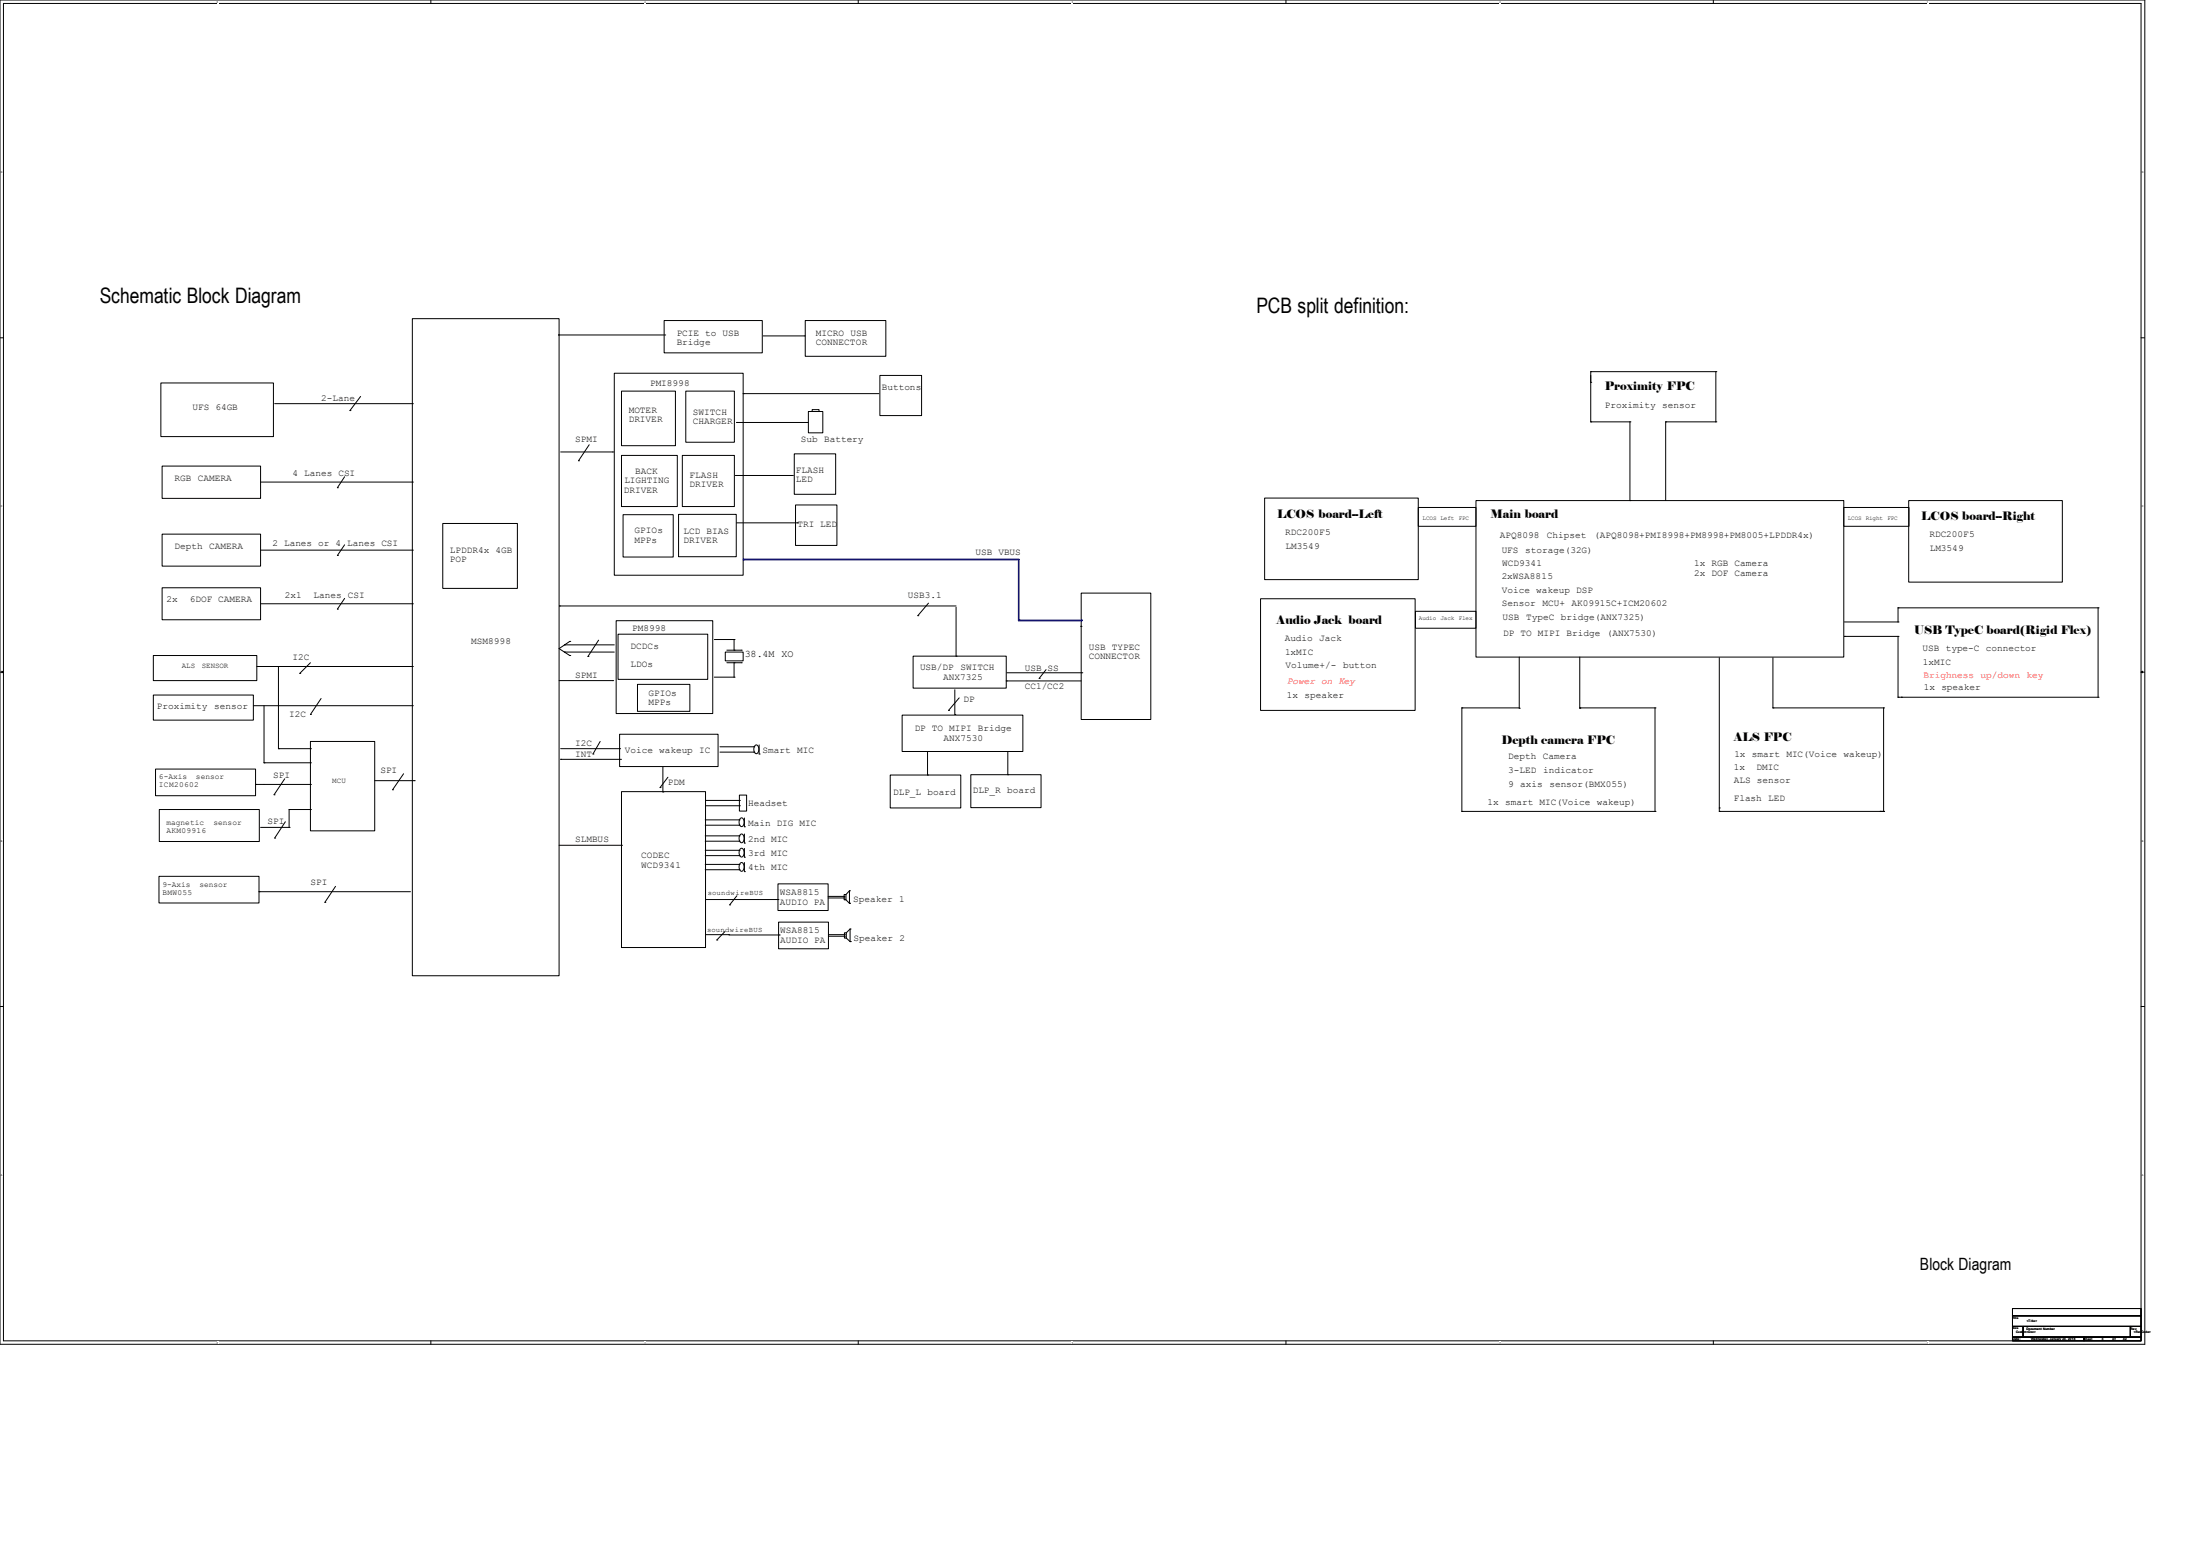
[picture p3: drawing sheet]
<svg xmlns="http://www.w3.org/2000/svg" width="297mm" height="210mm" viewBox="0 0 297 210" stroke-linecap="round" stroke-linejoin="round" font-family="sans-serif">
<path d="M0 0h289.6v181.4h-289.6zM.5 .5h288.6v180.5h-288.6z" fill="none" stroke="#000" stroke-width=".14"/>
<g fill="#fff">
<path d="M29.3 .1h.2v.4h-.2z"/>
<path d="M29.3 181.1h.2v.3h-.2z"/>
</g>
<path d="M58.2 0v.5M58.2 181v.4" fill="none" stroke="#000" stroke-width=".14"/>
<g fill="#fff">
<path d="M87 .1h.2v.4h-.2z"/>
<path d="M87 181.1h.2v.3h-.2z"/>
</g>
<path d="M115.9 0v.5M115.9 181v.4" fill="none" stroke="#000" stroke-width=".14"/>
<g fill="#fff">
<path d="M144.7 .1h.2v.4h-.2z"/>
<path d="M144.7 181.1h.2v.3h-.2z"/>
</g>
<path d="M173.6 0v.5M173.6 181v.4" fill="none" stroke="#000" stroke-width=".14"/>
<g fill="#fff">
<path d="M202.4 .1h.2v.4h-.2z"/>
<path d="M202.4 181.1h.2v.3h-.2z"/>
</g>
<path d="M231.3 0v.5M231.3 181v.4" fill="none" stroke="#000" stroke-width=".14"/>
<g fill="#fff">
<path d="M260.1 .1h.2v.4h-.2z"/>
<path d="M260.1 181.1h.2v.3h-.2z"/>
<path d="M.1 23h.2v.4h-.2z"/>
<path d="M289.2 23h.2v.4h-.2z"/>
<path d="M.1 68.2h.2v.3h-.2z"/>
<path d="M289.2 68.2h.2v.3h-.2z"/>
</g>
<path d="M0 45.6h.5M289.1 45.6h.4" fill="none" stroke="#000" stroke-width=".14"/>
<g fill="#fff">
<path d="M.1 113.3h.2v.4h-.2z"/>
<path d="M289.2 113.3h.2v.4h-.2z"/>
</g>
<path d="M0 90.7h.5M289.1 90.7h.4" fill="none" stroke="#000" stroke-width=".14"/>
<path d="M.3 90.6l.2 .1-.2 .1zM289.1 90.7l.2-.1v.2z" fill="#000" stroke="#000" stroke-width=".14"/>
<g fill="#fff">
<path d="M.1 158.4h.2v.4h-.2z"/>
<path d="M289.2 158.4h.2v.4h-.2z"/>
</g>
<g fill="none" stroke="#000" stroke-width=".14">
<path d="M21.7 51.7h15.2v7.2h-15.2zM37.1 54.5h18.6M47.2 55.4h.1M48.7 53.5l-1.5 1.9M55.7 43h19.8v88.7h-19.8zM55.7 54.5h.1M75.4 45.2h.1M75.4 45.2h14.5M82.9 50.4h17.4v27.2h-17.4zM83.9 52.8h7.3v7.4h-7.3zM89.7 43.3h13.2v4.3h-13.2zM92.6 52.8h6.5v6.9h-6.5z"/>
<path d="M99.4 57h.1M99.4 57h9.7M100.3 53.1h.1M100.3 53.1h18.4M103 45.3h5.6M108.6 45.3h.1M108.7 43.3h10.9v4.8h-10.9zM109.1 55.5h2v2.9h-2zM109.6 55.3h1v.2h-1zM118.8 50.7h5.6v5.4h-5.6zM214.8 50.2h.1M214.8 51.6h.1"/>
<path d="M214.8 56.9h.1M214.8 56.9h5.2M214.8 50.2h16.8M214.8 50.2v6.7M220 56.9h.1M220 56.9v10.7M224.9 56.9h.1M224.9 56.9v10.7M224.9 56.9h6.7M231.6 56.9h.1M231.6 50.2h.1M231.6 50.2v6.7"/>
<path d="M21.9 62.9h13.3v4.4h-13.3zM21.9 72.1h13.3v4.3h-13.3zM21.9 79.3h13.3v4.4h-13.3zM35.2 65.1h20.5M35.2 74.3h20.5M45.6 65.8h.1M45.6 75h.1M46.5 64.3l-.9 1.5M46.5 73.5l-.9 1.5M55.7 65.1h.1M55.7 74.3h.1M59.8 70.7h10v8.7h-10z"/>
<path d="M75.7 61h7M78.1 62.2h.1M79.5 60l-1.4 2.2M82.7 61h.1M83.9 61.5h7.5v6.9h-7.5zM84.1 69.5h6.8v5.7h-6.8zM91.6 69.4h7.8v5.7h-7.8zM92.1 61.5h7v6.9h-7zM99.3 64.2h7.7M99.4 70.6h8.3M107 64.2h.1M107.2 61.3h5.6v5.4h-5.6z"/>
<path d="M107.4 68.2h5.6v5.4h-5.6zM107.7 70.6h.1M170.7 67.2h20.8v11h-20.8zM191.5 68.5h7.8v2.5h-7.8zM199.3 67.6h49.6v21.1h-49.6zM220 67.6h.1M248.9 68.5h8.8v2.5h-8.8zM257.7 67.6h20.7v11h-20.7zM20.7 88.5h14v3.4h-14zM20.7 93.8h13.5v3.4h-13.5zM34.2 95.2h21.5M34.7 90h21"/>
<path d="M35.2 81.5h20.5M35.6 95.2v7.8M37.6 90v11M40.5 90.9h.1M41.9 96.4h.1M41.9 89.5l-1.4 1.4M43.3 94.3l-1.4 2.1M45.6 82.2h.1M46.5 80.8l-.9 1.4M55.7 95.2h.1M55.7 90h.1M55.7 81.5h.1"/>
<path d="M75.5 91.9h7.2M75.5 81.8h.1M75.5 81.8h53.6M76.2 87h.1M76.2 88h.1M76.2 87h6.7M76.2 88h6.7M76.9 88.5h.1M76.9 86.6h.1M76.9 86.6l-1.4 .9 1.4 1M79.4 88.6h.1M80.8 86.4l-1.4 2.2"/>
<path d="M82.7 91.9h.1M83.2 83.8h13v12.5h-13zM83.4 85.6h12.1v6.1h-12.1zM83.7 99.1h13.2v4.4h-13.2zM86.1 92.4h7v3.6h-7zM96.4 86.3h2.7M96.4 91.4h2.7M97.9 88h2.4v1.2h-2.4zM98.1 87.8h2M98.1 89.5h2M99.1 89.5h.1M99.1 87.8h.1"/>
<path d="M99.1 86.3h.1M99.1 91.4h.1M99.1 86.3v1.5M99.1 89.5v1.9M100.1 87.8h.1M100.1 89.5h.1M121.8 96.5h16.3v4.9h-16.3zM123.3 88.6h12.5v4.3h-12.5zM123.9 83.1h.1M125.3 81.4l-1.4 1.7M128.1 95.9h.1M128.9 96.4h.1"/>
<path d="M128.9 93.1v3.3M129.1 88.6h.1M129.1 82v6.6M129.5 94.2l-1.4 1.7M135.8 91.9h.1M135.8 91.9h10.2M135.9 90.8h10.1M140.3 91.6h.1M141.2 90.4l-.9 1.2M145.9 84.5h.1M146 80.1h9.4v17h-9.4zM146 90.8h.1"/>
<path d="M170.2 80.8h20.9v15.1h-20.9zM191.1 82.5h8.2v2.3h-8.2zM197.4 95.5h.1M197.4 95.5h7.7M197.4 95.5v14M205.1 95.6h.1M205.1 88.7v6.9M213.3 95.6h.1M213.3 95.5h.1M213.3 88.7v6.9M213.3 95.5h10.1M223.4 95.5h.1"/>
<path d="M223.4 95.5v14M232.1 88.8v20.7M239.4 95.5h.1M239.4 95.5h14.9M239.4 88.8v6.7M249 85.9h.1M249 83.9h7.2M249 85.9h7.2M254.3 95.5h.1M254.3 95.5v14M256.2 83.9h.1M256.2 82h.1"/>
<path d="M256.2 85.9h.1M256.2 94.1h.1M256.2 82v1.9M256.2 85.9v8.2M256.2 82h27.1M256.2 94.1h27.1M256.7 94.1h.1M283.3 82h.1M283.3 94.1h.1M283.3 82v12.1M21 103.8h13.5v3.6h-13.5zM21.5 118.3h13.5v3.6h-13.5z"/>
<path d="M21.5 109.3h13.5v4.3h-13.5zM34.5 105.9h.1M34.5 105.9h7.4M35.2 111.7h3.8M35.6 103h.1M35.6 103h6.3M37 107.3h.1M37.1 113.1h.1M37.6 101h.1M37.6 101h4.3M38.4 105.1l-1.4 2.2M38.5 110.9l-1.4 2.2"/>
<path d="M39 111.7h.1M39 109.3h.1M39 109.3v2.4M39 109.3h2.9M41.9 100.1h8.7v12h-8.7zM41.9 103h.1M41.9 101h.1M41.9 105.9h.1M41.9 109.3h.1M45.3 119.6l-1.4 2.2M50.6 105.4h5.3M53 106.6h.1"/>
<path d="M54.5 104.4l-1.5 2.2M55.9 105.4h.1M75.5 114.1h8.4M75.7 102.5h.1M75.7 101h8M75.7 102.5h8.2M80.1 101.8h.1M81 100.1l-.9 1.7M83.7 101h.1M83.9 106.8h11.3v21.1h-11.3zM83.9 114.1h.1M89.1 106.3h.1"/>
<path d="M89.5 106.9h.1M89.5 103.5v3.4M90.2 104.9l-1.1 1.4M95.2 113.5h4.6M95.2 112.8h4.6M95.2 111.4h4.6M95.2 110.7h4.6M95.2 114.8h4.6M95.2 115.5h4.6M95.2 116.7h4.6M95.2 117.4h4.6M95.2 108h4.6"/>
<path d="M95.2 108.8h4.6M97.2 100.8h4.6M97.2 101.5h4.6M99.8 113.5h.1M99.8 112.8h.1M99.8 111.4h.1M99.8 110.7h.1M99.8 114.8h.1M99.8 115.5h.1M99.8 116.7h.1M99.8 117.4h.1M99.8 107.3h1v2.2h-1z"/>
<path d="M99.8 108h.1M99.8 108.8h.1M99.9 112.6h.2a.69 .69 0 0 1 0 1.1 .7 .7 0 0 1-.2-1.1zM99.9 110.5l.2-.1a.69 .69 0 0 1 0 1.2 .7 .7 0 0 1-.2-1.1zM99.9 114.6l.2-.1a.69 .69 0 0 1 0 1.2 .7 .7 0 0 1-.2-1.1zM99.9 116.5l.2-.1a.69 .69 0 0 1 0 1.2 .7 .7 0 0 1-.2-1.1zM100.5 113.8h.1M100.5 111.6h.1M100.5 115.7h.1M100.5 117.6h.1M100.5 110.4v1.2M100.5 112.6v1.2"/>
<path d="M100.5 114.5v1.2M100.5 116.4v1.2M101.8 100.8h.1M101.8 101.5h.1M101.9 100.6l.2-.1a.69 .69 0 0 1 0 1.2 .7 .7 0 0 1-.2-1.1zM102.5 101.8h.1M102.5 100.5v1.3M105 119.3h6.8v3.6h-6.8zM120.2 104.6h9.5v4.5h-9.5zM125.2 104.6h.1M125.2 101.5v3.1M131.1 104.6h9.4v4.4h-9.4z"/>
<path d="M136.1 104.6h.1M136.1 101.5v3.1M197.4 109.5h.1M197.4 109.5h26M223.4 109.5h.1M232.1 109.1h.1M232.1 109.5h.1M232.1 109.5h22.2M253.8 109.5h.1M254.3 109.5h.1M0 135.8h.5M35 120.4h.1"/>
<path d="M35 120.4h20.4M43.9 121.8h.1M95.3 121.4h9.7M95.3 126.2h3.1M96.8 126.9h.1M97.9 125.7l-1.1 1.2M98.4 126.2h.1M98.4 126.2h6.8M98.5 122.1h.1M99.5 120.9l-1 1.2M105 121.4h.1M105.1 124.5h6.7v3.6h-6.7z"/>
<path d="M105.2 126.2h.1M111.8 121.2h2.2M111.8 121h2.2M111.8 126.4h2.2M111.8 126.2h2.2M114 120.7h.2v.8h-.2zM114 121.2h.1M114 121h.1M114 125.9h.3v.7h-.3zM114 126.4h.1M114 126.2h.1M114.2 121.5l.5 .4"/>
<path d="M114.3 126.6l.5 .5M114.7 121.9h.1M114.7 120.2h.1M114.7 120.2l-.5 .5M114.7 120.2v1.7M114.8 127.1h.1M114.8 125.4h.1M114.8 125.4v1.7M114.8 125.4l-.5 .5M289.1 135.8h.4M271.7 176.6h17.4v1h-17.4zM271.7 177.6h17.4v1.4h-17.4z"/>
<path d="M271.7 179h1.4v1.5h-1.4zM273.1 179h14.5v1.5h-14.5zM287.6 179h1.5v1.5h-1.5zM271.7 180.5h9.6v.5h-9.6zM281.3 180.5h7.8v.5h-7.8z"/>
</g>
<path d="M100.4 75.5h.1M100.4 75.5h37.1v8.2M137.5 83.7h.1M137.5 83.7h8.5M146 83.7h.1" fill="none" stroke="#00f" stroke-width=".25"/>
<g font-size="2.9">
<text x="13.5" y="40.9">Schematic Block Diagram</text>
<text x="169.6" y="42.3">PCB split definition:</text>
</g>
<text font-size="2.3" x="259.2" y="171.4">Block Diagram</text>
<g font-size="1.6">
<text x="216.7" y="52.7">Proximity FPC</text>
<text x="172.4" y="69.9">LCOS board--Left</text>
<text x="201.2" y="70">Main board</text>
<text x="259.4" y="70.2">LCOS board--Right</text>
<text x="172.3" y="84.3">Audio Jack board</text>
<text x="258.4" y="85.5">USB TypeC board(Rigid Flex)</text>
<text x="202.7" y="100.5">Depth camera FPC</text>
<text x="234.1" y="99.9">ALS FPC</text>
</g>
<text font-size="1.4" x="100.5" y="88.7">38.4M XO</text>
<g font-size="1.3">
<text x="91.4" y="45.3">PCIE to USB</text>
<text x="91.4" y="46.6">Bridge</text>
<text x="110.2" y="45.3">MICRO USB</text>
<text x="110.2" y="46.6">CONNECTOR</text>
<text x="87.8" y="52.2">PMI8998</text>
<text x="119" y="52.7">Buttons</text>
<text x="26" y="55.3">UFS 64GB</text>
<text x="43.3" y="54.1">2-Lane</text>
<text x="77.6" y="59.6">SPMI</text>
<text x="84.9" y="55.8">MOTER</text>
<text x="84.9" y="57">DRIVER</text>
<text x="93.6" y="56">SWITCH</text>
<text x="93.6" y="57.3">CHARGER</text>
<text x="108.1" y="59.6">Sub Battery</text>
<text x="216.7" y="55.1">Proximity</text>
<text x="224.4" y="55.1">sensor</text>
<text x="23.6" y="64.9">RGB CAMERA</text>
<text x="39.5" y="64.2">4 Lanes CSI</text>
<text x="84.3" y="65.2">LIGHTING</text>
<text x="85.8" y="64">BACK</text>
<text x="93.1" y="64.5">FLASH</text>
<text x="93.1" y="65.7">DRIVER</text>
<text x="107.4" y="63.8">FLASH</text>
<text x="107.4" y="65.1">LED</text>
<text x="84.2" y="66.5">DRIVER</text>
<text x="85.7" y="72">GPIOs</text>
<text x="107.7" y="71.2">TRI LED</text>
<text x="23.6" y="74.1">Depth CAMERA</text>
<text x="36.8" y="73.7">2 Lanes or 4 Lanes CSI</text>
<text x="60.7" y="74.6">LPDDR4x 4GB</text>
<text x="60.7" y="75.9">POP</text>
<text x="85.7" y="73.2">MPPs</text>
<text x="92.3" y="72.1">LCD BIAS</text>
<text x="92.3" y="73.3">DRIVER</text>
<text x="131.7" y="74.9">USB VBUS</text>
<text x="173.5" y="72.2">RDC200F5</text>
<text x="173.6" y="74">LM3549</text>
<text x="202.5" y="72.6">APQ8098</text>
<text x="202.7" y="74.6">UFS</text>
<text x="202.8" y="76.4">WCD9341</text>
<text x="205.9" y="74.6">storage(32G)</text>
<text x="208.8" y="72.6">Chipset</text>
<text x="215.2" y="72.6">(APQ8098+PMI8998+PM8998+PM8005+LPDDR4x)</text>
<text x="228.7" y="76.3">1x RGB Camera</text>
<text x="228.7" y="77.8">2x DOF Camera</text>
<text x="260.5" y="72.5">RDC200F5</text>
<text x="260.5" y="74.4">LM3549</text>
<text x="22.5" y="81.2">2x</text>
<text x="25.6" y="81.2">6DOF CAMERA</text>
<text x="38.4" y="80.7">2x1</text>
<text x="42.3" y="80.7">Lanes CSI</text>
<text x="122.6" y="80.8">USB3.1</text>
<text x="202.7" y="78.2">2xWSA8815</text>
<text x="202.8" y="81.8">Sensor</text>
<text x="202.8" y="80">Voice wakeup DSP</text>
<text x="202.9" y="83.7">USB</text>
<text x="206" y="83.7">TypeC</text>
<text x="208.2" y="81.8">MCU+</text>
<text x="210.7" y="83.7">bridge(ANX7325)</text>
<text x="212.2" y="81.8">AK09915C+ICM20602</text>
<text x="39.5" y="89.1">I2C</text>
<text x="63.6" y="86.9">MSM8998</text>
<text x="85.1" y="87.6">DCDCs</text>
<text x="85.3" y="85.2">PM8998</text>
<text x="147" y="87.7">USB TYPEC</text>
<text x="147" y="89">CONNECTOR</text>
<text x="173.4" y="86.6">Audio Jack</text>
<text x="173.5" y="88.4">1xMIC</text>
<text x="202.9" y="85.9">DP TO MIPI Bridge (ANX7530)</text>
<text x="259.5" y="87.8">USB type-C connector</text>
<text x="259.6" y="89.7">1xMIC</text>
<text x="21.2" y="95.7">Proximity</text>
<text x="28.9" y="95.7">sensor</text>
<text x="77.6" y="91.5">SPMI</text>
<text x="85.1" y="90">LDOs</text>
<text x="87.5" y="93.9">GPIOs</text>
<text x="87.5" y="95.2">MPPs</text>
<text x="124.2" y="90.5">USB/DP</text>
<text x="127.3" y="91.7">ANX7325</text>
<text x="129.7" y="90.5">SWITCH</text>
<text x="130.1" y="94.7">DP</text>
<text x="138.3" y="90.6">USB SS</text>
<text x="138.3" y="93">CC1/CC2</text>
<text x="173.6" y="90.2">Volume+/-</text>
<text x="173.7" y="94.2">1x speaker</text>
<text x="181.3" y="90.2">button</text>
<text x="259.7" y="93.1">1x speaker</text>
<text x="39" y="96.8">I2C</text>
<text x="77.6" y="100.7">I2C</text>
<text x="84.4" y="101.6">Voice wakeup IC</text>
<text x="103" y="101.6">Smart MIC</text>
<text x="123.5" y="98.7">DP TO MIPI Bridge</text>
<text x="127.4" y="100">ANX7530</text>
<text x="36.9" y="105">SPI</text>
<text x="51.4" y="104.3">SPI</text>
<text x="77.6" y="102.1">INT</text>
<text x="90.2" y="106">PDM</text>
<text x="120.6" y="107.3">DLP_L board</text>
<text x="131.3" y="107">DLP_R board</text>
<text x="203.6" y="106.3">9 axis</text>
<text x="203.6" y="104.3">3-LED</text>
<text x="203.6" y="102.4">Depth Camera</text>
<text x="208.3" y="104.3">indicator</text>
<text x="209.2" y="106.3">sensor(BMX055)</text>
<text x="234.1" y="105.7">ALS sensor</text>
<text x="234.1" y="104">1x</text>
<text x="234.1" y="102.2">1x smart MIC(Voice wakeup)</text>
<text x="237.1" y="104">DMIC</text>
<text x="36.1" y="111.3">SPI</text>
<text x="77.6" y="113.7">SLMBUS</text>
<text x="101" y="113.6">2nd MIC</text>
<text x="101" y="111.5">Main DIG MIC</text>
<text x="101" y="108.8">Headset</text>
<text x="200.8" y="108.7">1x smart MIC(Voice wakeup)</text>
<text x="234.1" y="108.2">Flash LED</text>
<text x="41.9" y="119.5">SPI</text>
<text x="86.6" y="115.9">CODEC</text>
<text x="86.6" y="117.1">WCD9341</text>
<text x="101" y="115.6">3rd MIC</text>
<text x="101" y="117.5">4th MIC</text>
<text x="105.3" y="120.8">WSA8815</text>
<text x="105.3" y="122.1">AUDIO PA</text>
<text x="105.3" y="126">WSA8815</text>
<text x="115.2" y="121.8">Speaker 1</text>
<text x="105.3" y="127.3">AUDIO PA</text>
<text x="115.2" y="127">Speaker 2</text>
</g>
<g font-size="1.3" fill="#f00">
<text x="173.7" y="92.3">Power on Key</text>
<text x="259.7" y="91.5">Brighness up/down</text>
<text x="273.6" y="91.5">key</text>
</g>
<g font-size="1.1">
<text x="21.5" y="105.2">6-Axis</text>
<text x="21.5" y="106.3">ICM20602</text>
<text x="26.5" y="105.2">sensor</text>
<text x="22.5" y="111.4">magnetic</text>
<text x="22.5" y="112.4">AKM09916</text>
<text x="28.8" y="111.4">sensor</text>
<text x="21.9" y="119.7">9-Axis</text>
<text x="26.9" y="119.7">sensor</text>
<text x="21.9" y="120.7">BMW055</text>
</g>
<g font-size="1">
<text x="24.6" y="90.2">ALS</text>
<text x="27.3" y="90.2">SENSOR</text>
<text x="44.8" y="105.7">MCU</text>
<text x="95.5" y="125.9">soundwireBUS</text>
<text x="95.5" y="120.8">soundwireBUS</text>
</g>
<g font-size=".8">
<text x="192.1" y="70.1">LCOS Left</text>
<text x="196.9" y="70.1">FPC</text>
<text x="249.5" y="70.1">LCOS Right</text>
<text x="254.8" y="70.1">FPC</text>
<text x="191.6" y="83.7">Audio</text>
<text x="194.5" y="83.7">Jack</text>
<text x="196.9" y="83.7">Flex</text>
</g>
<g font-size=".4">
<text x="271.7" y="178">Title</text>
<text x="271.7" y="179.4">Size</text>
<text x="272.2" y="179.9">Custom&lt;Doc&gt;</text>
<text x="273.6" y="179.5">Document Number</text>
<text x="273.6" y="178.5">&lt;Title&gt;</text>
<text x="287.6" y="179.5">Rev</text>
<text x="288.1" y="179.9">&lt;RevCode&gt;</text>
<text x="271.7" y="180.9">Date:</text>
<text x="274.2" y="180.9">Wednesday, January 24, 2018</text>
<text x="281.3" y="180.8">Sheet</text>
<text x="283.8" y="180.9">3</text>
<text x="285.2" y="180.9">of</text>
<text x="286.7" y="180.9">42</text>
</g>
<g font-size=".3">
<text x="29.3" y=".4">5</text>
<text x="87" y=".4">4</text>
<text x="144.7" y=".4">3</text>
<text x="202.4" y=".4">2</text>
<text x="260.1" y=".4">1</text>
<text x=".1" y="23.3">D</text>
<text x="289.2" y="23.3">D</text>
<text x=".1" y="68.5">C</text>
<text x="289.2" y="68.5">C</text>
<text x=".1" y="113.6">B</text>
<text x="289.2" y="113.6">B</text>
<text x=".1" y="158.7">A</text>
<text x="289.2" y="158.7">A</text>
<text x="29.3" y="181.4">5</text>
<text x="87" y="181.4">4</text>
<text x="144.7" y="181.4">3</text>
<text x="202.4" y="181.4">2</text>
<text x="260.1" y="181.4">1</text>
</g>
</svg>
